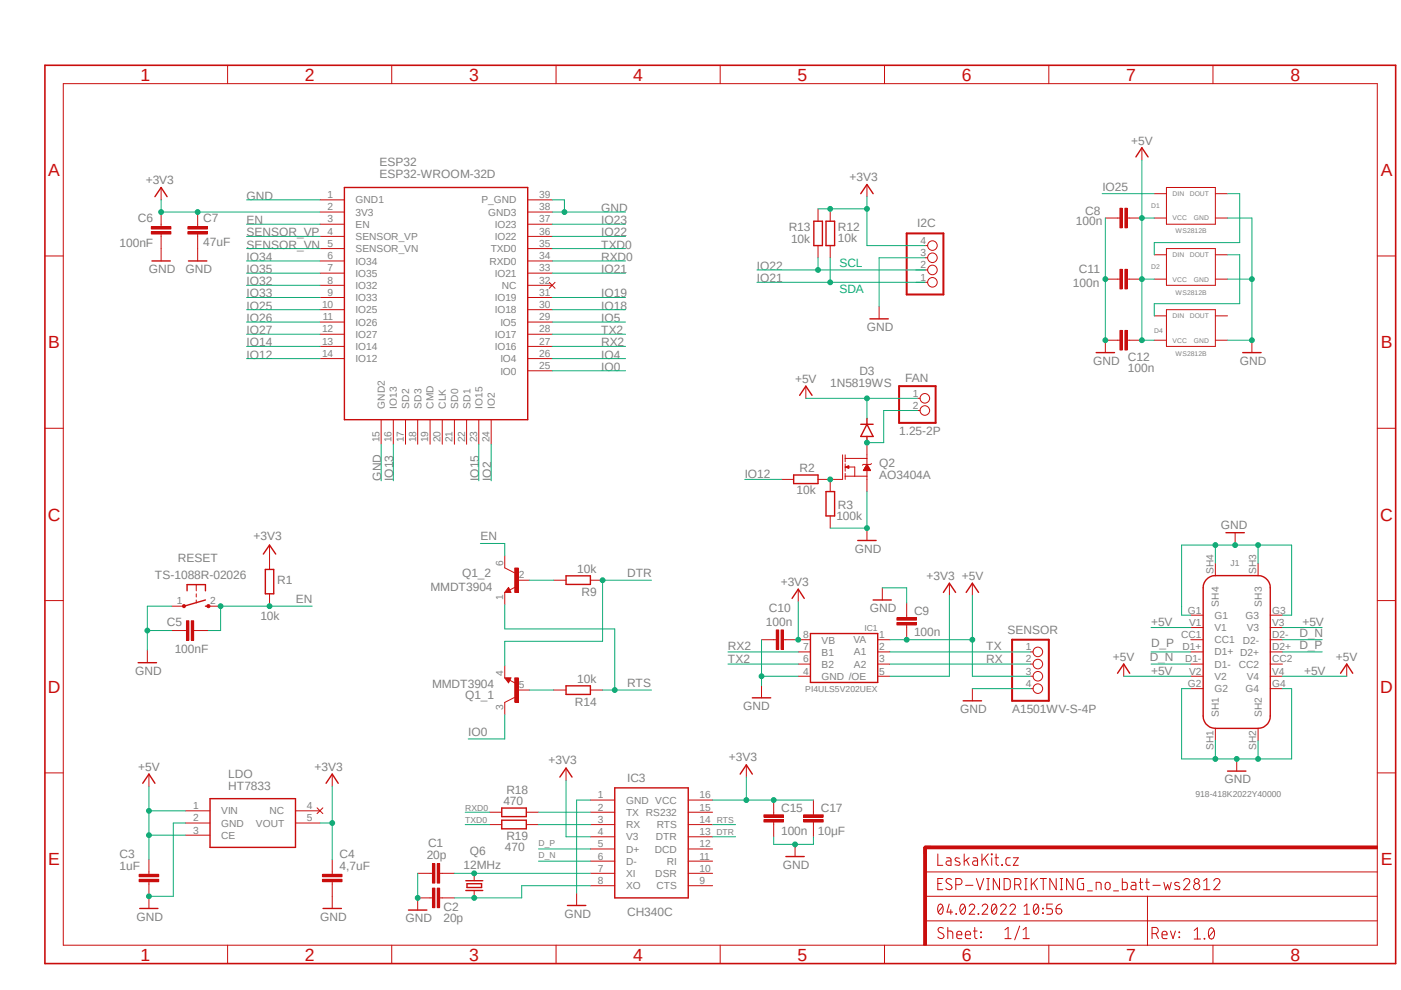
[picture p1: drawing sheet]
<svg xmlns="http://www.w3.org/2000/svg" width="297mm" height="210mm" viewBox="0 0 297 210" stroke-linecap="round" stroke-linejoin="round" font-family="sans-serif">
<path d="M9.2 13.5l287 191.2M296.2 13.5l-287 191.2" fill="none" stroke="#fff" stroke-width=".21"/>
<path d="M195.8 179.7h.6v20.7h-.6z" fill-rule="evenodd" fill="#c90d0c"/>
<path d="M195.8 179.7h.6v20.7h-.6z" fill="none" stroke="#c90d0c" stroke-width=".21"/>
<path d="M196.1 179.4h95.9v.6h-95.9z" fill-rule="evenodd" fill="#c90d0c"/>
<g fill="none" stroke="#c90d0c" stroke-width=".21">
<path d="M13.4 17.7h278.6v182.7h-278.6zM48.3 13.8v3.9M83.1 13.8v3.9M117.9 13.8v3.9M152.7 13.8v3.9M187.5 13.8v3.9M222.4 13.8v3.9M257.2 13.8v3.9M9.5 54.3h3.9M292 54.3h3.9M9.5 90.8h3.9M292 90.8h3.9"/>
<path d="M9.5 127.3h3.9M39 133.7h.5M41.1 133.7h.5M292 127.3h3.9M9.5 163.9h3.9M196.1 179.4h95.9v.6h-95.9zM292 163.9h3.9M196.1 195.2h95.9M196.1 190h95.9M196.1 184.9h95.9M198.8 181.1v2.4h1.1M198.8 187.3h.8"/>
<path d="M199.1 191.8l.5-.1a1.41 1.41 0 0 1-.2 2.1 1.35 1.35 0 0 1-.3-2zM199.9 186.3h-1.1v2.3h1.1M199.9 192.2l-1 1.2M200 196.8a.61 .61 0 0 0-.9-.1 .61 .61 0 0 0 0 .9l.8 .4a.6 .6 0 0 1 0 .9 .6 .6 0 0 1-.9-.1l-.2-.1M200.7 181.9h.5l.4 .2v1.4h-.6a.49 .49 0 0 1-.4-.7l.2-.2 .8-.1M201 197.4h.6l.3 .2 .1 1.4M201 196.6v2.4M201.2 191.7l-.4 1.7h1.2M201.6 192.9v.9M201.7 186.5a.61 .61 0 0 0-.8-.2 .61 .61 0 0 0-.2 .8 1.64 1.64 0 0 1 1.1 1v.2a.75 .75 0 0 1-1.3 0M202.6 187.6h.7a.66 .66 0 0 0 .7-.7 .66 .66 0 0 0-.7-.6h-.7v2.3M202.7 193.7l.1 .1z"/>
<path d="M202.9 198.2h1a.55 .55 0 0 0-.4-.7 .55 .55 0 0 0-.6 .5v.6l.2 .4h.8M203.4 182a.55 .55 0 0 0-.9 .2l.2 .3 .7 .3 .1 .5a.75 .75 0 0 1-1 0M203.8 191.8l.3-.1a1.28 1.28 0 0 1 0 2.1 1.31 1.31 0 0 1-.3-2zM204.4 181.1v2.4M204.6 192.2l-1 1.2M204.7 198.2h1.1a.57 .57 0 0 0-.4-.8 .57 .57 0 0 0-.7 .6v.6l.2 .4h.9M204.7 187.7h1.6M204.9 182.3l.6 1.2M205.5 192.2a.59 .59 0 0 1 .8-.5 .59 .59 0 0 1 .2 1l-1 1.1h1.2M205.5 181.9l-1.1 .8M206.3 181.9h.7l.3 .4v1.2h-.7a.47 .47 0 0 1-.4-.5 .47 .47 0 0 1 .4-.5h.7M206.4 197.4h.8"/>
<path d="M206.7 196.6v2a.38 .38 0 0 0 .5 .4M207 186.3l.8 2.3 .8-2.3M207.4 193.7l.1 .1zM207.9 197.6l.2 .1zM207.9 198.7l.2 .1zM208.2 181.1v2.4M208.2 192.2a.59 .59 0 0 1 .9-.5 .59 .59 0 0 1 .2 1l-1.1 1.1h1.2M208.7 182l.8 1.5M209.2 188.6h.6M209.2 186.3h.6M209.5 186.3v2.3M209.5 181.1l-1.3 1.4"/>
<path d="M210.2 181.1h.2v.1h-.2zM210.3 181.9v1.6M210.4 191.8l.5-.1a1.37 1.37 0 0 1-.1 2.1 1.39 1.39 0 0 1-.4-2zM210.9 181.9h.8M211.2 181.1v2.2l.5 .2M211.2 192.2l-.9 1.2M211.9 186.3v2.3l-1.3-2.3v2.3M212.1 192.2a.6 .6 0 0 1 .9-.5 .6 .6 0 0 1 .1 1l-1 1.1h1.3M212.4 183.3l.2 .2zM212.9 186.3h.6a.65 .65 0 0 1 .7 .6v1.1a.65 .65 0 0 1-.7 .6h-.6zM213.1 199h1.3M213.1 197.1l.6-.5v2.4"/>
<path d="M214.1 192.2a.59 .59 0 0 1 .9-.5 .59 .59 0 0 1 .1 1l-1 1.1h1.2M214.2 181.9h-.7l-.2 .4 .1 1 .3 .2h.5M214.8 181.9h1.1l-1.1 1.6h1.1M215.1 187.6h.7a.66 .66 0 0 0 .7-.7 .66 .66 0 0 0-.7-.6h-.7v2.3M215.9 187.6l.6 1M216.2 196.3l-1.1 3M216.9 199h1.3M216.9 197.1l.6-.5v2.4M217.1 193.8h1.2M217.1 192.2l.6-.5v2.1M217.3 188.6h.5M217.3 186.3h.5"/>
<path d="M217.5 186.3v2.3M218.6 186.3v2.3M219.2 187.2l.8 1.4M219.3 191.8l.5-.1a1.37 1.37 0 0 1-.1 2.1 1.39 1.39 0 0 1-.4-2zM220 186.3l-1.4 1.4M220.1 192.2l-.9 1.2M220.6 186.3h1.3M221.1 192.6l.1 .1zM221.1 193.5l.1 .2zM221.2 186.3v2.3M223.1 191.7h-1.1v1h.7a.61 .61 0 0 1 .4 .6 .61 .61 0 0 1-.4 .5h-.7M223.9 192.7h.7a.6 .6 0 0 1 .5 .6 .6 .6 0 0 1-.6 .5 .6 .6 0 0 1-.6-.5z"/>
<path d="M223.9 186.3v2.3l-1.3-2.3v2.3M224.8 188.6h.5M224.8 186.3h.5M224.9 191.7a1.01 1.01 0 0 0-1 1M225 186.3v2.3M227.5 186.3v2.3l-1.4-2.3v2.3M229.7 186.3h-1l-.2 .2-.1 1.6 .4 .5h.9v-1.3h-.3M230.5 188.9h1.1M232.4 188.6v-1.5h.6l.4 .1 .1 1.4M234.5 187.2a.54 .54 0 0 1 .9 .4v.5a.53 .53 0 0 1-.6 .5 .53 .53 0 0 1-.5-.5l.1-.7zM236.1 188.9h1M238 186.3v2.3h.8l.2-.3-.1-1.1-.3-.1h-.6"/>
<path d="M239.9 187.1l.9 .1v1.4h-.6a.47 .47 0 0 1-.4-.4 .47 .47 0 0 1 .4-.5h.6M241.6 187.1h.7M241.8 186.3v2l.2 .3h.3M242.9 187.1h.8M243.2 186.3v2a.38 .38 0 0 0 .5 .3M243.3 190v10.5M244.3 198h.6a.66 .66 0 0 0 .7-.7 .66 .66 0 0 0-.7-.7h-.6v2.4M244.4 187.7h1.6M245.1 198l.5 1M246.4 198.2h1a.55 .55 0 0 0-.3-.7 .55 .55 0 0 0-.7 .5v.6l.2 .4h.8M246.8 187.1l.3 1.5 .5-1 .3 1 .4-1.5M248.2 197.4l.5 1.6 .5-1.6"/>
<path d="M250 198.7l.1 .1zM250 197.6l.1 .1zM250 187.2a.62 .62 0 0 0-1 .2l.3 .3 .8 .4v.4a.8 .8 0 0 1-1 0M250.9 186.8a.64 .64 0 0 1 1-.5 .64 .64 0 0 1 .1 1l-1.1 1.3h1.4M253.2 197.3l.7-.6v2.4M253.2 199.1h1.3M255.2 188.6h1.3M255.2 186.8l.7-.5v2.3M255.3 199l.1 .1zM256.5 196.9a.46 .46 0 0 1 .8 .2 1.58 1.58 0 0 1-.3 2h-.3a1.63 1.63 0 0 1-.2-2.2zM257.3 186.8a.64 .64 0 0 1 1-.5 .64 .64 0 0 1 .1 1l-1.1 1.3h1.4M257.4 197.3l-1.1 1.3"/>
<path d="M48.3 200.4v3.9M83.1 200.4v3.9M117.9 200.4v3.9M152.7 200.4v3.9M187.5 200.4v3.9M222.4 200.4v3.9M257.2 200.4v3.9"/>
<circle cx="253.7" cy="188" r=".66"/>
<circle cx="253.7" cy="186.8" r=".53"/>
</g>
<path d="M197.4 179.7h-1.3v1.3" fill="none" stroke="#c90d0c" stroke-width=".63"/>
<path d="M9.5 13.8h286.4v190.5h-286.4z" fill="none" stroke="#c90d0c" stroke-width=".34"/>
<path d="M40.6 131.6h.5v4.2h-.5z" fill-rule="evenodd" fill="#c90d0c"/>
<path d="M40.6 131.6h.5v4.2h-.5z" fill="none" stroke="#c90d0c" stroke-width=".21"/>
<path d="M39.5 131.6h.5v4.2h-.5z" fill-rule="evenodd" fill="#c90d0c"/>
<path d="M31.2 137.9v2.6M36.4 133.7h2.6M39.5 131.6h.5v4.2h-.5zM41.6 133.7h2.6M41.6 124v1.3M41.6 125.9v.7M41.6 127.2v.6" fill="none" stroke="#c90d0c" stroke-width=".21"/>
<path d="M39.7 125.3v-1.3h3.9v1.3M43.6 128.5h.6M43.6 127.2l-4.6 1.3M29.3 140.5h3.9" fill="none" stroke="#c90d0c" stroke-width=".3"/>
<path d="M38.8 128.3h.4v.4l-.2 .2-.2-.2z" fill-rule="evenodd" fill="#c90d0c"/>
<path d="M38.8 128.3h.4v.4l-.2 .2-.2-.2z" fill="none" stroke="#c90d0c" stroke-width=".21"/>
<path d="M43.9 128.3h.5v.4l-.2 .2-.3-.2z" fill-rule="evenodd" fill="#c90d0c"/>
<g fill="none" stroke="#c90d0c" stroke-width=".21">
<path d="M36.4 128.5h2.6M43.9 128.3h.5v.4l-.2 .2-.3-.2zM44.2 128.5h2.6M39.3 171.9h5.2M39.3 174.5h5.2M39.3 177.1h5.2M62.6 171.9h5.3M62.6 174.5h5.3M67.2 171.3l1.2 1.2M68.4 171.3l-1.2 1.2M31.6 184.9v.5M31.6 186.9v.6"/>
<path d="M31.6 190v2.6"/>
</g>
<path d="M44.5 169.3h18.1v10.4h-18.1zM29.6 192.6h3.9" fill="none" stroke="#c90d0c" stroke-width=".3"/>
<path d="M29.5 186.4h4.2v.5h-4.2z" fill-rule="evenodd" fill="#c90d0c"/>
<path d="M29.5 186.4h4.2v.5h-4.2z" fill="none" stroke="#c90d0c" stroke-width=".21"/>
<path d="M29.5 185.4h4.2v.5h-4.2z" fill-rule="evenodd" fill="#c90d0c"/>
<path d="M29.5 185.4h4.2v.5h-4.2zM31.6 182.3v2.6M31.6 187.5v2.5M70.4 184.9v.5M70.4 186.9v.6" fill="none" stroke="#c90d0c" stroke-width=".21"/>
<path d="M68.4 186.4h4.1v.5h-4.1z" fill-rule="evenodd" fill="#c90d0c"/>
<path d="M68.4 186.4h4.1v.5h-4.1z" fill="none" stroke="#c90d0c" stroke-width=".21"/>
<path d="M68.4 185.4h4.1v.5h-4.1z" fill-rule="evenodd" fill="#c90d0c"/>
<g fill="none" stroke="#c90d0c" stroke-width=".21">
<path d="M183.8 39.1v2.6M173.4 44.3v2.6M173.4 52.1v2.6M176 44.3v2.6M176 52.1v2.6M186.4 65v2.6M57.1 115.6v5.1M57.1 125.9v2.6M117.4 123h2.6M125.2 123h2.6M107 143.7h1.3l-.5 1.1zM108.1 144.2l1.2 .7"/>
<path d="M109.1 147.9l-2.1 1M117.4 146.3h2.6M125.2 146.3h2.6M70.4 164.1v2.6M68.4 185.4h4.1v.5h-4.1zM70.4 182.3v2.6M70.4 187.5v5.1"/>
</g>
<path d="M172.5 46.9h1.9v5.2h-1.9zM175.1 46.9h1.8v5.2h-1.8zM182.5 41.1l1.3-2 1.3 2M184.4 67.6h3.9M55.8 117.5l1.3-1.9 1.4 1.9M56.3 120.7h1.7v5.2h-1.7zM120 122.1h5.2v1.8h-5.2zM108.1 143.8h-.8l.5 .7 .3-.5h-.4l.1 .2M120 145.4h5.2v1.8h-5.2zM69.1 166.1l1.3-2 1.3 2M68.5 192.6h3.9" fill="none" stroke="#c90d0c" stroke-width=".3"/>
<path d="M109.1 143.7h.8v5.2h-.8z" fill-rule="evenodd" fill="#c90d0c"/>
<path d="M107 120.4l2.1 1.1M107.8 124.5l.5 1.1h-1.3zM109.3 124.5l-1.2 .6M107 141.1v2.6M107 148.9v2.6M109.1 143.7h.8v5.2h-.8zM109.6 146.3h2.6" fill="none" stroke="#c90d0c" stroke-width=".21"/>
<path d="M107.8 125.1l-.1 .2h.4l-.3-.5-.5 .7h.8" fill="none" stroke="#c90d0c" stroke-width=".3"/>
<path d="M109.1 120.4h.8v5.2h-.8z" fill-rule="evenodd" fill="#c90d0c"/>
<g fill="none" stroke="#c90d0c" stroke-width=".21">
<path d="M107 117.8v2.6M257.7 119.4v2.6M261.9 112.9v2.7M266.7 119.4v2.6M107 125.6v2.6M109.1 120.4h.8v5.2h-.8zM109.6 123h2.6M252.5 130.4h2.6M252.5 133.1h2.6M252.5 135.6h2.6M252.5 138.2h2.6M269.3 130.4h2.6"/>
<path d="M269.3 133.1h2.6M269.3 135.6h2.6M269.3 138.2h2.6M252.5 140.8h2.6M252.5 143.4h2.6M252.5 146h2.6M257.7 154.4v2.6M266.7 154.4v2.6M269.3 140.8h2.6M269.3 143.4h2.6M269.3 146h2.6M103.8 172.2h2.6"/>
<path d="M103.8 174.8h2.6M111.6 172.2h2.6M111.6 174.8h2.6M125.2 169.6h5.1M125.2 172.2h5.1M125.2 174.8h5.1M125.2 177.4h5.1M145.9 169.6h5.2M145.9 172.2h5.2M145.9 174.8h5.2M145.9 177.4h5.2M164 172.2v.6"/>
<path d="M164 174.3v.5M262.2 160.9v2.6M122.3 189.4v2.6M125.2 180h5.1M125.2 182.6h5.1M125.2 185.2h5.1M125.2 187.8h5.1M145.9 180h5.2M145.9 182.6h5.2M145.9 185.2h5.2M145.9 187.8h5.2"/>
</g>
<path d="M259.9 112.9h3.9M255.6 123a2.53 2.53 0 0 1 2.1-1h9a2.56 2.56 0 0 1 2.6 2.6v27.2a2.56 2.56 0 0 1-2.6 2.6h-9a2.64 2.64 0 0 1-2.6-2.6v-27.2v-.6zM106.4 171.3h5.2v1.8h-5.2zM106.4 173.9h5.2v1.8h-5.2zM130.3 167h15.6v23.4h-15.6zM260.3 163.5h3.9M120.3 192h3.9" fill="none" stroke="#c90d0c" stroke-width=".3"/>
<path d="M162 173.8h4.1v.5h-4.1z" fill-rule="evenodd" fill="#c90d0c"/>
<path d="M162 173.8h4.1v.5h-4.1z" fill="none" stroke="#c90d0c" stroke-width=".21"/>
<path d="M162 172.8h4.1v.5h-4.1z" fill-rule="evenodd" fill="#c90d0c"/>
<path d="M162 172.8h4.1v.5h-4.1zM164 169.6v2.6M164 174.8v2.6M172.5 172.2v.6M172.5 174.3v.5" fill="none" stroke="#c90d0c" stroke-width=".21"/>
<path d="M170.4 173.8h4.1v.5h-4.1z" fill-rule="evenodd" fill="#c90d0c"/>
<path d="M170.4 173.8h4.1v.5h-4.1z" fill="none" stroke="#c90d0c" stroke-width=".21"/>
<path d="M170.4 172.8h4.1v.5h-4.1z" fill-rule="evenodd" fill="#c90d0c"/>
<g fill="none" stroke="#c90d0c" stroke-width=".21">
<path d="M170.9 81.9v2.6M194.5 84.5h.6M194.5 87h.6M169.2 138.2h2.6M169.2 135.6h2.6M169.2 124.9v2.7M186.1 138.2h2.6M186.1 135.6h2.6M192.2 130.4v.6M192.2 132.5v.6M206.2 123.7v2.5M218.5 138.2h.5"/>
<path d="M169.2 140.8h2.6M169.2 143.4h2.6M186.1 140.8h2.6M186.1 143.4h2.6M206.2 146v2.6M218.5 140.8h.5M218.5 143.4h.5M218.5 146h.5M168.6 179v2.6M170.4 172.8h4.1v.5h-4.1zM172.5 169.6v2.6M172.5 174.8v2.6"/>
<circle cx="196.1" cy="84.5" r="1.01"/>
<circle cx="196.1" cy="87" r="1.01"/>
<circle cx="220" cy="138.2" r="1.01"/>
<circle cx="220" cy="146" r="1.01"/>
<circle cx="220" cy="143.4" r="1.01"/>
<circle cx="220" cy="140.8" r="1.01"/>
</g>
<path d="M169.5 83.8l1.4-1.9 1.3 1.9M182.5 90h2.6M183.8 90l1.3 2.5h-2.6zM183.8 88.7v1.3M183.8 92.5v1.4M167.9 126.9l1.3-2 1.3 2M171.8 134.3h14.3v10.4h-14.3zM204.8 125.6l1.4-1.9 1.3 1.9M204.2 148.6h3.9M166.6 181.6h3.9" fill="none" stroke="#c90d0c" stroke-width=".3"/>
<path d="M190.6 81.9h7.8v7.8h-7.8zM214.6 135.6h7.8v13h-7.8z" fill="none" stroke="#c90d0c" stroke-width=".42"/>
<path d="M190.2 132h4.1v.5h-4.1z" fill-rule="evenodd" fill="#c90d0c"/>
<path d="M190.2 132h4.1v.5h-4.1z" fill="none" stroke="#c90d0c" stroke-width=".21"/>
<path d="M190.2 131h4.1v.5h-4.1z" fill-rule="evenodd" fill="#c90d0c"/>
<path d="M164 135.6h.6M166.1 135.6h.5M190.2 131h4.1v.5h-4.1zM192.2 127.8v2.6M192.2 133.1v2.5" fill="none" stroke="#c90d0c" stroke-width=".21"/>
<path d="M165.6 133.6h.5v4.1h-.5z" fill-rule="evenodd" fill="#c90d0c"/>
<path d="M165.6 133.6h.5v4.1h-.5z" fill="none" stroke="#c90d0c" stroke-width=".21"/>
<path d="M164.6 133.6h.5v4.1h-.5z" fill-rule="evenodd" fill="#c90d0c"/>
<g fill="none" stroke="#c90d0c" stroke-width=".21">
<path d="M34.2 39.8v2.6M34.2 47.5v.5M34.2 49.6v.5M41.9 52.7v2.6M161.5 135.6h2.5M164.6 133.6h.5v4.1h-.5zM166.6 135.6h2.6M187.1 124.6v2.6M201.3 123.7v2.5M161.5 145.3v2.7M238.2 140.8v2.6M31.6 164.1v2.6"/>
<path d="M120 162.9v2.5M158.2 162.2v2.6"/>
</g>
<path d="M32.8 41.7l1.4-1.9 1.2 1.9M40 55.3h3.9M185.1 127.2h3.9M200 125.6l1.3-1.9 1.3 1.9M159.5 148h3.9M236.9 142.7l1.3-1.9 1.3 1.9M30.3 166.1l1.3-2 1.2 2M118.7 164.8l1.3-1.9 1.3 1.9M156.9 164.1l1.3-1.9 1.3 1.9" fill="none" stroke="#c90d0c" stroke-width=".3"/>
<path d="M32.1 49.1h4.1v.5h-4.1z" fill-rule="evenodd" fill="#c90d0c"/>
<path d="M32.1 49.1h4.1v.5h-4.1z" fill="none" stroke="#c90d0c" stroke-width=".21"/>
<path d="M32.1 48h4.1v.6h-4.1z" fill-rule="evenodd" fill="#c90d0c"/>
<g fill="none" stroke="#c90d0c" stroke-width=".21">
<path d="M32.1 48h4.1v.6h-4.1zM34.2 45v2.5M34.2 50.1v5.2M41.9 47.5v.5M41.9 49.6v.5M67.9 42.4h5.1M67.9 45h5.1M67.9 47.5h5.1M67.9 50.1h5.1M67.9 52.7h5.1M67.9 55.3h5.1M67.9 57.9h5.1"/>
<path d="M111.9 42.4h5.2M111.9 45h5.2M111.9 47.5h5.2M111.9 50.1h5.2M111.9 52.7h5.2M111.9 55.3h5.2M111.9 57.9h5.2M116.5 59.9l1.2 1.2M117.7 59.9l-1.2 1.2M67.9 60.5h5.1M67.9 63.1h5.1M67.9 65.7h5.1"/>
<path d="M67.9 68.3h5.1M67.9 70.9h5.1M67.9 73.4h5.1M67.9 76h5.1M111.9 60.5h5.2M111.9 63.1h5.2M111.9 65.7h5.2M111.9 68.3h5.2M111.9 70.9h5.2M111.9 73.4h5.2M111.9 76h5.2M111.9 78.6h5.2"/>
<path d="M80.8 89v5.2M83.4 89v5.2M86 89v5.2M88.6 89v5.2M91.2 89v5.2M93.8 89v5.2M96.3 89v5.2M98.9 89v5.2M101.5 89v5.2M104.1 89v5.2"/>
</g>
<path d="M73 39.8h38.9v49.2h-38.9zM32.2 55.3h3.9" fill="none" stroke="#c90d0c" stroke-width=".3"/>
<path d="M39.8 49.1h4.2v.5h-4.2z" fill-rule="evenodd" fill="#c90d0c"/>
<path d="M39.8 49.1h4.2v.5h-4.2z" fill="none" stroke="#c90d0c" stroke-width=".21"/>
<path d="M39.8 48h4.2v.6h-4.2z" fill-rule="evenodd" fill="#c90d0c"/>
<g fill="none" stroke="#c90d0c" stroke-width=".21">
<path d="M39.8 48h4.2v.6h-4.2zM41.9 45v2.5M41.9 50.1v2.6M178.6 96.4v5.2h-5.2M179.2 96.4v1.5M179.2 98.3v1.6M179.2 97.2h4.6M179.2 99l.8-.2v.5zM179.2 99.1h.8M179.4 99h.6M179.5 99.1h.5M179.7 98.8h.3"/>
<path d="M179.8 99.2h.2M180 99h1.2v2M183.1 99.7h1.4M183.1 99.6h1.4M183.2 99.5h1.2M183.3 99.4h1.1M183.3 99.3h1M183.3 99.2h1M183.4 99.1h.8M183.5 99.1h.6M183.5 99h.6M183.6 98.8h.5"/>
<path d="M183.6 98.8h.4M183.7 98.7h.2M183.7 98.6h.2M183.8 93.9v4.6M183.8 99.8v4.4M183.8 98.5l.8 1.3h-1.6zM183.8 98.5h.1M184.8 98.3l-.2 .2h-1.6l-.2 .1M165.7 101.6h2.6M176 101.6v2.6M176 109.4v2.6M179.2 100.4v1.2"/>
<path d="M179.2 101h4.6M183.8 112v2.6M91.2 185.2h.5M93.3 185.2h.5M100.5 185.2v1.5M100.5 188.8v1.6"/>
</g>
<path d="M168.3 100.7h5.1v1.8h-5.1zM175.1 104.2h1.8v5.2h-1.8zM181.9 114.6h3.9M98.8 186.7h3.6M98.8 188.8h3.6M99 187.4h3.1v.8h-3.1z" fill="none" stroke="#c90d0c" stroke-width=".3"/>
<path d="M92.7 183.1h.5v4.1h-.5z" fill-rule="evenodd" fill="#c90d0c"/>
<path d="M92.7 183.1h.5v4.1h-.5z" fill="none" stroke="#c90d0c" stroke-width=".21"/>
<path d="M91.7 183.1h.5v4.1h-.5z" fill-rule="evenodd" fill="#c90d0c"/>
<path d="M88.6 185.2h2.6M91.2 190.4h.5M91.7 183.1h.5v4.1h-.5zM93.3 190.4h.5M93.8 185.2h2.5" fill="none" stroke="#c90d0c" stroke-width=".21"/>
<path d="M92.7 188.3h.5v4.1h-.5z" fill-rule="evenodd" fill="#c90d0c"/>
<path d="M92.7 188.3h.5v4.1h-.5z" fill="none" stroke="#c90d0c" stroke-width=".21"/>
<path d="M91.7 188.3h.5v4.1h-.5z" fill-rule="evenodd" fill="#c90d0c"/>
<g fill="none" stroke="#c90d0c" stroke-width=".21">
<path d="M242.1 31.3v2.7M247.3 39.8h10.4v7.7h-10.4zM196.1 59.9h.6M196.1 57.2h.6M196.1 54.7h.6M196.1 52.1h.6M236.9 46.2h.5M239 46.2h.5M244.7 41.1h2.6M244.7 46.2h2.6M244.7 54h2.6M244.7 59.2h2.6"/>
<path d="M247.3 52.7h10.4v7.8h-10.4zM257.7 41.1h2.6M257.7 46.2h2.6M257.7 54h2.6M257.7 59.2h2.6M244.7 67h2.6M244.7 72.1h2.6M247.3 65.7h10.4v7.7h-10.4zM257.7 67h2.6M257.7 72.1h2.6M265.4 72.1v2.7M91.2 190.4h-2.6v2.6"/>
<path d="M91.7 188.3h.5v4.1h-.5zM93.8 190.4h2.5"/>
<circle cx="197.7" cy="57.2" r="1.01"/>
<circle cx="197.7" cy="52.1" r="1.01"/>
<circle cx="197.7" cy="59.9" r="1.01"/>
<circle cx="197.7" cy="54.7" r="1.01"/>
</g>
<path d="M240.8 33.3l1.3-2 1.3 2M263.5 74.8h3.9M86.6 193h3.9" fill="none" stroke="#c90d0c" stroke-width=".3"/>
<path d="M192.2 49.5h7.8v12.9h-7.8z" fill="none" stroke="#c90d0c" stroke-width=".42"/>
<path d="M238.5 44.2h.5v4.1h-.5z" fill-rule="evenodd" fill="#c90d0c"/>
<path d="M238.5 44.2h.5v4.1h-.5z" fill="none" stroke="#c90d0c" stroke-width=".21"/>
<path d="M237.4 44.2h.6v4.1h-.6z" fill-rule="evenodd" fill="#c90d0c"/>
<path d="M234.4 46.2h2.5M236.9 59.2h.5M237.4 44.2h.6v4.1h-.6zM239 59.2h.5M239.5 46.2h2.6" fill="none" stroke="#c90d0c" stroke-width=".21"/>
<path d="M238.5 57.1h.5v4.2h-.5z" fill-rule="evenodd" fill="#c90d0c"/>
<path d="M238.5 57.1h.5v4.2h-.5z" fill="none" stroke="#c90d0c" stroke-width=".21"/>
<path d="M237.4 57.1h.6v4.2h-.6z" fill-rule="evenodd" fill="#c90d0c"/>
<path d="M234.4 59.2h2.5M237.4 57.1h.6v4.2h-.6zM239.5 59.2h2.6M236.9 72.1h.5M239 72.1h.5" fill="none" stroke="#c90d0c" stroke-width=".21"/>
<path d="M238.5 70.1h.5v4.1h-.5z" fill-rule="evenodd" fill="#c90d0c"/>
<path d="M238.5 70.1h.5v4.1h-.5z" fill="none" stroke="#c90d0c" stroke-width=".21"/>
<path d="M237.4 70.1h.6v4.1h-.6z" fill-rule="evenodd" fill="#c90d0c"/>
<path d="M236.9 72.1h-2.5v2.7M237.4 70.1h.6v4.1h-.6zM239.5 72.1h2.6M285.5 140.8v2.6" fill="none" stroke="#c90d0c" stroke-width=".21"/>
<path d="M232.4 74.8h3.9M284.2 142.7l1.3-1.9 1.3 1.9" fill="none" stroke="#c90d0c" stroke-width=".3"/>
<path d="M31.2 133.7h5.2M36.4 128.5h-5.2v9.4" fill="none" stroke="#0dab76" stroke-width=".21"/>
<circle cx="31.2" cy="133.7" r=".51" fill="#0dab76"/>
<g fill="none" stroke="#0dab76" stroke-width=".21">
<path d="M196.1 54.7h-9.7v10.3M39.3 174.5h-2.6v15.5h-5.1"/>
<circle cx="31.2" cy="133.7" r=".51"/>
</g>
<circle cx="31.6" cy="190" r=".51" fill="#0dab76"/>
<g fill="none" stroke="#0dab76" stroke-width=".21">
<path d="M252.5 146h-2v14.9M271.9 146h2v14.9"/>
<circle cx="31.6" cy="190" r=".51"/>
</g>
<circle cx="262.2" cy="160.9" r=".51" fill="#0dab76"/>
<g fill="none" stroke="#0dab76" stroke-width=".21">
<path d="M257.7 157v3.9h16.2M266.7 157v3.9"/>
<circle cx="262.2" cy="160.9" r=".51"/>
</g>
<circle cx="266.7" cy="160.9" r=".51" fill="#0dab76"/>
<g fill="none" stroke="#0dab76" stroke-width=".21">
<path d="M250.5 160.9h7.2"/>
<circle cx="266.7" cy="160.9" r=".51"/>
</g>
<circle cx="257.7" cy="160.9" r=".51" fill="#0dab76"/>
<g fill="none" stroke="#0dab76" stroke-width=".21">
<path d="M250.5 115.6v14.8h2M273.9 115.6v14.8h-2"/>
<circle cx="257.7" cy="160.9" r=".51"/>
</g>
<circle cx="261.9" cy="115.6" r=".51" fill="#0dab76"/>
<g fill="none" stroke="#0dab76" stroke-width=".21">
<path d="M261.9 115.6h12M266.7 115.6v3.8"/>
<circle cx="261.9" cy="115.6" r=".51"/>
</g>
<circle cx="266.7" cy="115.6" r=".51" fill="#0dab76"/>
<g fill="none" stroke="#0dab76" stroke-width=".21">
<path d="M250.5 115.6h11.4M257.7 115.6v3.8"/>
<circle cx="266.7" cy="115.6" r=".51"/>
</g>
<circle cx="257.7" cy="115.6" r=".51" fill="#0dab76"/>
<g fill="none" stroke="#0dab76" stroke-width=".21">
<path d="M125.2 169.6h-2.9v19.8M164 177.4v1.6h8.5v-1.6"/>
<circle cx="257.7" cy="115.6" r=".51"/>
</g>
<circle cx="168.6" cy="179" r=".51" fill="#0dab76"/>
<g fill="none" stroke="#0dab76" stroke-width=".21">
<path d="M161.5 135.6v9.7M161.5 143.4h7.7M206.2 146h12.3"/>
<circle cx="168.6" cy="179" r=".51"/>
</g>
<circle cx="161.5" cy="143.4" r=".51" fill="#0dab76"/>
<g fill="none" stroke="#0dab76" stroke-width=".21">
<path d="M52.3 42.4h15.6M117.1 42.4h2.6v2.6M117.1 45h15.5M187.1 124.6h5.1v3.2"/>
<circle cx="161.5" cy="143.4" r=".51"/>
</g>
<circle cx="119.7" cy="45" r=".51" fill="#0dab76"/>
<g fill="none" stroke="#0dab76" stroke-width=".21">
<path d="M80.8 94.2v7.7M183.8 104.2v7.8h-7.8"/>
<circle cx="119.7" cy="45" r=".51"/>
</g>
<circle cx="183.8" cy="112" r=".51" fill="#0dab76"/>
<g fill="none" stroke="#0dab76" stroke-width=".21">
<path d="M88.6 185.2v5.2"/>
<circle cx="183.8" cy="112" r=".51"/>
</g>
<circle cx="88.6" cy="190.4" r=".51" fill="#0dab76"/>
<g fill="none" stroke="#0dab76" stroke-width=".21">
<path d="M260.3 46.2h5.1v25.9h-5.1M260.3 59.2h5.1"/>
<circle cx="88.6" cy="190.4" r=".51"/>
</g>
<circle cx="265.4" cy="59.2" r=".51" fill="#0dab76"/>
<circle cx="265.4" cy="59.2" r=".51" fill="none" stroke="#0dab76" stroke-width=".21"/>
<circle cx="265.4" cy="72.1" r=".51" fill="#0dab76"/>
<g fill="none" stroke="#0dab76" stroke-width=".21">
<path d="M234.4 46.2v25.9"/>
<circle cx="265.4" cy="72.1" r=".51"/>
</g>
<circle cx="234.3" cy="59.2" r=".51" fill="#0dab76"/>
<circle cx="234.3" cy="59.2" r=".51" fill="none" stroke="#0dab76" stroke-width=".21"/>
<circle cx="234.3" cy="72.1" r=".51" fill="#0dab76"/>
<g fill="none" stroke="#0dab76" stroke-width=".21">
<path d="M173.4 44.3h10.4M183.8 41.7v10.4"/>
<circle cx="234.3" cy="72.1" r=".51"/>
</g>
<circle cx="176" cy="44.3" r=".51" fill="#0dab76"/>
<circle cx="176" cy="44.3" r=".51" fill="none" stroke="#0dab76" stroke-width=".21"/>
<circle cx="183.8" cy="44.3" r=".51" fill="#0dab76"/>
<g fill="none" stroke="#0dab76" stroke-width=".21">
<path d="M183.8 52.1h12.3M67.9 174.5h2.5M70.4 166.7v15.6"/>
<circle cx="183.8" cy="44.3" r=".51"/>
</g>
<circle cx="70.4" cy="174.5" r=".51" fill="#0dab76"/>
<g fill="none" stroke="#0dab76" stroke-width=".21">
<path d="M169.2 127.6v8"/>
<circle cx="70.4" cy="174.5" r=".51"/>
</g>
<circle cx="169.2" cy="135.6" r=".51" fill="#0dab76"/>
<g fill="none" stroke="#0dab76" stroke-width=".21">
<path d="M201.3 126.2v17.2h-12.6M120 165.4v12h5.2M151.1 169.6h21.4M158.2 164.8v4.8"/>
<circle cx="169.2" cy="135.6" r=".51"/>
</g>
<circle cx="164" cy="169.6" r=".51" fill="#0dab76"/>
<circle cx="164" cy="169.6" r=".51" fill="none" stroke="#0dab76" stroke-width=".21"/>
<circle cx="158.2" cy="169.6" r=".51" fill="#0dab76"/>
<g fill="none" stroke="#0dab76" stroke-width=".21">
<path d="M34.2 42.4v2.6h7.7"/>
<circle cx="158.2" cy="169.6" r=".51"/>
</g>
<circle cx="34.2" cy="45" r=".51" fill="#0dab76"/>
<g fill="none" stroke="#0dab76" stroke-width=".21">
<path d="M41.9 45h26"/>
<circle cx="34.2" cy="45" r=".51"/>
</g>
<circle cx="41.9" cy="45" r=".51" fill="#0dab76"/>
<g fill="none" stroke="#0dab76" stroke-width=".21">
<path d="M107 128.2v5.1h23.3v13M112.2 123h5.2M127.8 146.3h10.3"/>
<circle cx="41.9" cy="45" r=".51"/>
</g>
<circle cx="130.3" cy="146.3" r=".51" fill="#0dab76"/>
<g fill="none" stroke="#0dab76" stroke-width=".21">
<path d="M138.1 123h-10.3v13h-20.8v5.1M151.1 174.8h4.9"/>
<circle cx="130.3" cy="146.3" r=".51"/>
</g>
<circle cx="127.8" cy="123" r=".51" fill="#0dab76"/>
<g fill="none" stroke="#0dab76" stroke-width=".21">
<path d="M188.7 135.6h3.5M206.2 126.2v17.2h12.3M244 138.2h8.5M271.9 135.6h8.4M271.9 138.2h8.4M112.2 146.3h5.2M244 140.8h8.5M114.2 172.2h11M114.2 174.8h11M151.1 177.4h4.9M114.2 182.6h11M114.2 180h11"/>
<circle cx="127.8" cy="123" r=".51"/>
</g>
<circle cx="206.2" cy="135.6" r=".51" fill="#0dab76"/>
<g fill="none" stroke="#0dab76" stroke-width=".21">
<path d="M192.2 135.6h14"/>
<circle cx="206.2" cy="135.6" r=".51"/>
</g>
<circle cx="192.2" cy="135.6" r=".51" fill="#0dab76"/>
<g fill="none" stroke="#0dab76" stroke-width=".21">
<path d="M194.5 84.5h-10.7v4.2"/>
<circle cx="192.2" cy="135.6" r=".51"/>
</g>
<circle cx="183.8" cy="84.5" r=".51" fill="#0dab76"/>
<g fill="none" stroke="#0dab76" stroke-width=".21">
<path d="M170.9 84.5h12.9M238.2 143.4h14.3M31.6 171.9h7.7M31.6 166.7v10.4h7.7"/>
<circle cx="183.8" cy="84.5" r=".51"/>
</g>
<circle cx="31.6" cy="171.9" r=".51" fill="#0dab76"/>
<g fill="none" stroke="#0dab76" stroke-width=".21">
<path d="M31.6 177.1v5.2"/>
<circle cx="31.6" cy="171.9" r=".51"/>
</g>
<circle cx="31.6" cy="177.1" r=".51" fill="#0dab76"/>
<g fill="none" stroke="#0dab76" stroke-width=".21">
<path d="M242.1 59.2h2.6M244.7 46.2h-2.6v25.9h2.6M244 133.1h8.5M271.9 133.1h8.4M271.9 143.4h13.6"/>
<circle cx="31.6" cy="177.1" r=".51"/>
</g>
<circle cx="242.1" cy="59.2" r=".51" fill="#0dab76"/>
<g fill="none" stroke="#0dab76" stroke-width=".21">
<path d="M242.1 34v12.2"/>
<circle cx="242.1" cy="59.2" r=".51"/>
</g>
<circle cx="242.1" cy="46.2" r=".51" fill="#0dab76"/>
<circle cx="242.1" cy="46.2" r=".51" fill="none" stroke="#0dab76" stroke-width=".21"/>
<circle cx="242.1" cy="72.1" r=".51" fill="#0dab76"/>
<g fill="none" stroke="#0dab76" stroke-width=".21">
<path d="M52.3 50.1h15.6M52.3 52.7h15.6M52.3 55.3h15.6M52.3 57.9h15.6M117.1 50.1h15.5M117.1 47.5h15.5M173.4 54.7v2.5h-12.9M194.2 57.2h1.9M233.7 41.1h11M52.3 60.5h15.6M52.3 63.1h15.6M52.3 65.7h15.6"/>
<path d="M52.3 68.3h15.6M52.3 70.9h15.6M52.3 73.4h15.6M52.3 76h15.6M157.9 101.6h7.8M188.7 138.2h29.8"/>
<circle cx="242.1" cy="72.1" r=".51"/>
</g>
<circle cx="173.4" cy="57.2" r=".51" fill="#0dab76"/>
<g fill="none" stroke="#0dab76" stroke-width=".21">
<path d="M117.1 52.7h15.5M117.1 55.3h15.5M117.1 57.9h15.5M173.4 57.2h22.7M176 54.7v5.2h-15.5M194.2 59.9h1.9M98.6 174.8h5.2M98.6 172.2h5.2"/>
<circle cx="173.4" cy="57.2" r=".51"/>
</g>
<circle cx="176" cy="59.9" r=".51" fill="#0dab76"/>
<g fill="none" stroke="#0dab76" stroke-width=".21">
<path d="M52.3 47.5h15.6M176 59.9h20.1M117.1 63.1h15.5M117.1 65.7h15.5M117.1 68.3h15.5M117.1 70.9h15.5M117.1 73.4h15.5M117.1 76h15.5M117.1 78.6h15.5M57.1 128.5h-10.3v5.2h-2.6M154.3 138.2h14.9M107 151.5v5.2h-7.7"/>
<path d="M154.3 140.8h14.9"/>
<circle cx="176" cy="59.9" r=".51"/>
</g>
<circle cx="46.8" cy="128.5" r=".51" fill="#0dab76"/>
<g fill="none" stroke="#0dab76" stroke-width=".21">
<path d="M57.1 128.5h9.1"/>
<circle cx="46.8" cy="128.5" r=".51"/>
</g>
<circle cx="57.1" cy="128.5" r=".51" fill="#0dab76"/>
<g fill="none" stroke="#0dab76" stroke-width=".21">
<path d="M83.4 94.2v7.7M101.5 94.2v7.7M104.1 94.2v7.7M194.5 87h-7.1v6.9h-3.6M101.9 115.2h5.1v2.6"/>
<circle cx="57.1" cy="128.5" r=".51"/>
</g>
<circle cx="183.8" cy="93.9" r=".51" fill="#0dab76"/>
<circle cx="183.8" cy="93.9" r=".51" fill="none" stroke="#0dab76" stroke-width=".21"/>
<circle cx="176" cy="101.6" r=".51" fill="#0dab76"/>
<g fill="none" stroke="#0dab76" stroke-width=".21">
<path d="M188.7 140.8h29.8M96.3 185.2h28.9"/>
<circle cx="176" cy="101.6" r=".51"/>
</g>
<circle cx="100.5" cy="185.2" r=".51" fill="#0dab76"/>
<g fill="none" stroke="#0dab76" stroke-width=".21">
<path d="M125.2 187.8h-14.6v2.6h-14.3"/>
<circle cx="100.5" cy="185.2" r=".51"/>
</g>
<circle cx="100.5" cy="190.4" r=".51" fill="#0dab76"/>
<g fill="none" stroke="#0dab76" stroke-width=".21">
<path d="M260.3 41.1h2.5v10.3h-18.1v2.6M260.3 54h2.5v10.4h-18.1v2.6"/>
<circle cx="100.5" cy="190.4" r=".51"/>
</g>
<g font-size="3.7" fill="#c90d0c">
<text x="29.8" y="17.1">1</text>
<text x="64.6" y="17.1">2</text>
<text x="99.5" y="17.1">3</text>
<text x="134.3" y="17.1">4</text>
<text x="169.1" y="17.1">5</text>
<text x="203.9" y="17.1">6</text>
<text x="238.8" y="17.1">7</text>
<text x="273.6" y="17.1">8</text>
<text x="10.2" y="37.3">A</text>
<text x="292.7" y="37.3">A</text>
<text x="10.2" y="73.9">B</text>
<text x="292.7" y="73.9">B</text>
<text x="10.1" y="110.4">C</text>
<text x="292.6" y="110.4">C</text>
<text x="10.1" y="146.9">D</text>
<text x="292.6" y="146.9">D</text>
<text x="10.2" y="183.5">E</text>
<text x="292.7" y="183.5">E</text>
<text x="29.8" y="203.7">1</text>
<text x="64.6" y="203.7">2</text>
<text x="99.5" y="203.7">3</text>
<text x="134.3" y="203.7">4</text>
<text x="169.1" y="203.7">5</text>
<text x="203.9" y="203.7">6</text>
<text x="238.8" y="203.7">7</text>
<text x="273.6" y="203.7">8</text>
</g>
<g font-size="2.5" fill="#808080">
<text x="80.5" y="35.1">ESP32</text>
<text x="239.9" y="30.7">+5V</text>
<text x="30.9" y="39.1">+3V3</text>
<text x="80.5" y="37.7">ESP32-WROOM-32D</text>
<text x="180.1" y="38.4">+3V3</text>
<text x="233.7" y="40.4">IO25</text>
<text x="29.2" y="47.2">C6</text>
<text x="43.1" y="47">C7</text>
<text x="52.3" y="47.5">EN</text>
<text x="52.3" y="42.4">GND</text>
<text x="127.5" y="47.5">IO23</text>
<text x="127.5" y="45">GND</text>
<text x="228.1" y="47.8">100n</text>
<text x="230.1" y="45.6">C8</text>
<text x="25.4" y="52.3">100nF</text>
<text x="43.1" y="52.2">47uF</text>
<text x="52.3" y="50.1">SENSOR_VP</text>
<text x="52.3" y="52.7">SENSOR_VN</text>
<text x="127.5" y="50.1">IO22</text>
<text x="127.5" y="52.7">TXD0</text>
<text x="167.2" y="48.9">R13</text>
<text x="167.7" y="51.5">10k</text>
<text x="177.7" y="51.2">10k</text>
<text x="177.7" y="48.9">R12</text>
<text x="194.5" y="48.2">I2C</text>
<text x="31.6" y="57.9">GND</text>
<text x="39.3" y="57.9">GND</text>
<text x="52.3" y="55.3">IO34</text>
<text x="52.3" y="57.9">IO35</text>
<text x="127.5" y="55.3">RXD0</text>
<text x="127.5" y="57.9">IO21</text>
<text x="160.5" y="57.2">IO22</text>
<text x="160.5" y="59.9">IO21</text>
<text x="228.8" y="57.8">C11</text>
<text x="52.3" y="60.5">IO32</text>
<text x="52.3" y="63.1">IO33</text>
<text x="52.3" y="65.7">IO25</text>
<text x="127.5" y="63.1">IO19</text>
<text x="127.5" y="65.7">IO18</text>
<text x="227.5" y="60.7">100n</text>
<text x="52.3" y="68.3">IO26</text>
<text x="52.3" y="70.9">IO27</text>
<text x="127.5" y="68.3">IO5</text>
<text x="127.5" y="70.9">TX2</text>
<text x="183.8" y="70.2">GND</text>
<text x="52.3" y="73.4">IO14</text>
<text x="52.3" y="76">IO12</text>
<text x="127.5" y="73.4">RX2</text>
<text x="127.5" y="76">IO4</text>
<text x="231.8" y="77.3">GND</text>
<text x="239.1" y="76.6">C12</text>
<text x="262.8" y="77.3">GND</text>
<text x="127.5" y="78.6">IO0</text>
<text x="168.6" y="81.2">+5V</text>
<text x="176" y="82">1N5819WS</text>
<text x="182.2" y="79.4">D3</text>
<text x="191.9" y="80.9">FAN</text>
<text x="239.1" y="78.9">100n</text>
<text x="190.6" y="92.2">1.25-2P</text>
<text x="80.8" y="101.9" transform="rotate(-90 80.8 101.9)">GND</text>
<text x="83.4" y="101.9" transform="rotate(-90 83.4 101.9)">IO13</text>
<text x="101.5" y="101.9" transform="rotate(-90 101.5 101.9)">IO15</text>
<text x="104.1" y="101.9" transform="rotate(-90 104.1 101.9)">IO2</text>
<text x="157.9" y="101.3">IO12</text>
<text x="169.5" y="100.1">R2</text>
<text x="186.4" y="101.6">AO3404A</text>
<text x="186.4" y="99">Q2</text>
<text x="168.9" y="104.7">10k</text>
<text x="177.7" y="107.9">R3</text>
<text x="177.3" y="110.2">100k</text>
<text x="258.8" y="112.2">GND</text>
<text x="37.7" y="119.1">RESET</text>
<text x="53.8" y="114.6">+3V3</text>
<text x="101.9" y="114.6">EN</text>
<text x="181.2" y="117.2">GND</text>
<text x="32.8" y="122.7">TS-1088R-02026</text>
<text x="58.8" y="123.7">R1</text>
<text x="91.3" y="125.3">MMDT3904</text>
<text x="98" y="122.3">Q1_2</text>
<text x="122.4" y="121.5">10k</text>
<text x="133" y="122.3">DTR</text>
<text x="165.5" y="124.2">+3V3</text>
<text x="196.5" y="123">+3V3 +5V</text>
<text x="55.2" y="131.5">10k</text>
<text x="62.7" y="127.8">EN</text>
<text x="123.3" y="126.4">R9</text>
<text x="163" y="129.8">C10</text>
<text x="184.4" y="129.8">GND</text>
<text x="193.8" y="130.4">C9</text>
<text x="35.4" y="132.7">C5</text>
<text x="154.3" y="137.9">RX2</text>
<text x="162.4" y="132.7">100n</text>
<text x="193.8" y="134.9">100n</text>
<text x="209.1" y="137.9">TX</text>
<text x="213.6" y="134.3">SENSOR</text>
<text x="244" y="137.2">D_P</text>
<text x="244" y="132.7">+5V</text>
<text x="275.5" y="135">D_N</text>
<text x="275.5" y="137.6">D_P</text>
<text x="276.1" y="132.7">+5V</text>
<text x="28.7" y="143.1">GND</text>
<text x="37" y="138.4">100nF</text>
<text x="154.3" y="140.5">TX2</text>
<text x="209.1" y="140.5">RX</text>
<text x="236" y="140.2">+5V</text>
<text x="243.8" y="140.2">D_N</text>
<text x="244" y="143.1">+5V</text>
<text x="276.5" y="143.1">+5V</text>
<text x="283.2" y="140.2">+5V</text>
<text x="91.6" y="145.8">MMDT3904</text>
<text x="98.6" y="148.1">Q1_1</text>
<text x="121.9" y="149.6">R14</text>
<text x="122.4" y="144.8">10k</text>
<text x="133" y="145.7">RTS</text>
<text x="157.6" y="150.5">GND</text>
<text x="203.6" y="151.2">GND</text>
<text x="214.6" y="151.2">A1501WV-S-4P</text>
<text x="99.3" y="156">IO0</text>
<text x="154.5" y="161.4">+3V3</text>
<text x="29.3" y="163.5">+5V</text>
<text x="48.4" y="167.6">HT7833</text>
<text x="48.4" y="165">LDO</text>
<text x="66.7" y="163.4">+3V3</text>
<text x="116.3" y="162.1">+3V3</text>
<text x="133" y="165.7">IC3</text>
<text x="259.6" y="166.1">GND</text>
<text x="106.7" y="170.7">470</text>
<text x="107.4" y="168.4">R18</text>
<text x="165.6" y="172.2">C15</text>
<text x="174" y="172.2">C17</text>
<text x="90.8" y="179.6">C1</text>
<text x="107.4" y="178.1">R19</text>
<text x="165.6" y="177">100n</text>
<text x="173.4" y="177">10µF</text>
<text x="25.4" y="184.5">1uF</text>
<text x="25.4" y="181.9">C3</text>
<text x="72" y="184.5">4,7uF</text>
<text x="72" y="181.9">C4</text>
<text x="90.5" y="182.2">20p</text>
<text x="98.3" y="184.2">12MHz</text>
<text x="99.6" y="181.3">Q6</text>
<text x="107.1" y="180.5">470</text>
<text x="166" y="184.2">GND</text>
<text x="29" y="195.2">GND</text>
<text x="67.9" y="195.2">GND</text>
<text x="86" y="195.5">GND</text>
<text x="94" y="195.5">20p</text>
<text x="94" y="193.2">C2</text>
<text x="119.7" y="194.6">GND</text>
<text x="133" y="194.3">CH340C</text>
</g>
<g font-size="2.5" fill="#0dab76">
<text x="178" y="56.6">SCL</text>
<text x="178" y="62.1">SDA</text>
</g>
<g font-size="2.2" fill="#808080">
<text x="69.5" y="42">1</text>
<text x="114.3" y="42">39</text>
<text x="69.5" y="44.6">2</text>
<text x="69.5" y="47.2">3</text>
<text x="75.4" y="43.1">GND1</text>
<text x="75.4" y="45.7">3V3</text>
<text x="102.1" y="43.1">P_GND</text>
<text x="103.5" y="45.7">GND3</text>
<text x="114.3" y="47.2">37</text>
<text x="114.3" y="44.6">38</text>
<text x="69.5" y="49.8">4</text>
<text x="69.5" y="52.4">5</text>
<text x="75.4" y="48.3">EN</text>
<text x="75.4" y="50.9">SENSOR_VP</text>
<text x="75.4" y="53.5">SENSOR_VN</text>
<text x="104.1" y="53.5">TXD0</text>
<text x="104.9" y="50.9">IO22</text>
<text x="104.9" y="48.3">IO23</text>
<text x="114.3" y="52.4">35</text>
<text x="114.3" y="49.8">36</text>
<text x="195.2" y="51.7">4</text>
<text x="69.5" y="54.9">6</text>
<text x="69.5" y="57.5">7</text>
<text x="75.4" y="56.1">IO34</text>
<text x="75.4" y="58.7">IO35</text>
<text x="103.8" y="56.1">RXD0</text>
<text x="104.9" y="58.7">IO21</text>
<text x="114.3" y="57.5">33</text>
<text x="114.3" y="54.9">34</text>
<text x="195.2" y="59.5">1</text>
<text x="195.2" y="56.9">2</text>
<text x="195.2" y="54.3">3</text>
<text x="68.3" y="65.3">10</text>
<text x="69.5" y="60.1">8</text>
<text x="69.5" y="62.7">9</text>
<text x="75.4" y="61.3">IO32</text>
<text x="75.4" y="63.9">IO33</text>
<text x="104.9" y="63.9">IO19</text>
<text x="106.4" y="61.3">NC</text>
<text x="114.3" y="65.3">30</text>
<text x="114.3" y="62.7">31</text>
<text x="114.3" y="60.1">32</text>
<text x="68.3" y="70.5">12</text>
<text x="68.4" y="67.9">11</text>
<text x="75.4" y="66.5">IO25</text>
<text x="75.4" y="69">IO26</text>
<text x="75.4" y="71.6">IO27</text>
<text x="104.9" y="71.6">IO17</text>
<text x="104.9" y="66.5">IO18</text>
<text x="106.1" y="69">IO5</text>
<text x="114.3" y="70.5">28</text>
<text x="114.3" y="67.9">29</text>
<text x="68.3" y="73.1">13</text>
<text x="68.3" y="75.7">14</text>
<text x="75.4" y="74.2">IO14</text>
<text x="75.4" y="76.8">IO12</text>
<text x="104.9" y="74.3">IO16</text>
<text x="106.1" y="76.8">IO4</text>
<text x="114.3" y="75.7">26</text>
<text x="114.3" y="73.1">27</text>
<text x="106.1" y="79.4">IO0</text>
<text x="114.3" y="78.3">25</text>
<text x="81.6" y="86.6" transform="rotate(-90 81.6 86.6)">GND2</text>
<text x="84.2" y="86.6" transform="rotate(-90 84.2 86.6)">IO13</text>
<text x="86.7" y="86.6" transform="rotate(-90 86.7 86.6)">SD2</text>
<text x="89.4" y="86.6" transform="rotate(-90 89.4 86.6)">SD3</text>
<text x="91.9" y="86.6" transform="rotate(-90 91.9 86.6)">CMD</text>
<text x="94.5" y="86.6" transform="rotate(-90 94.5 86.6)">CLK</text>
<text x="97.1" y="86.6" transform="rotate(-90 97.1 86.6)">SD0</text>
<text x="99.7" y="86.6" transform="rotate(-90 99.7 86.6)">SD1</text>
<text x="102.3" y="86.6" transform="rotate(-90 102.3 86.6)">IO15</text>
<text x="104.9" y="86.6" transform="rotate(-90 104.9 86.6)">IO2</text>
<text x="193.5" y="84.1">1</text>
<text x="193.5" y="86.7">2</text>
<text x="80.4" y="93.8" transform="rotate(-90 80.4 93.8)">15</text>
<text x="83" y="93.8" transform="rotate(-90 83 93.8)">16</text>
<text x="85.6" y="93.8" transform="rotate(-90 85.6 93.8)">17</text>
<text x="88.2" y="93.8" transform="rotate(-90 88.2 93.8)">18</text>
<text x="90.8" y="93.8" transform="rotate(-90 90.8 93.8)">19</text>
<text x="93.4" y="93.8" transform="rotate(-90 93.4 93.8)">20</text>
<text x="96" y="93.8" transform="rotate(-90 96 93.8)">21</text>
<text x="98.6" y="93.8" transform="rotate(-90 98.6 93.8)">22</text>
<text x="101.2" y="93.8" transform="rotate(-90 101.2 93.8)">23</text>
<text x="103.8" y="93.8" transform="rotate(-90 103.8 93.8)">24</text>
<text x="106.7" y="120.1" transform="rotate(-90 106.7 120.1)">6</text>
<text x="110" y="122.6">2</text>
<text x="257.3" y="121.7" transform="rotate(-90 257.3 121.7)">SH4</text>
<text x="266.4" y="121.7" transform="rotate(-90 266.4 121.7)">SH3</text>
<text x="37.5" y="128.1">1</text>
<text x="44.6" y="128.1">2</text>
<text x="106.7" y="127.1" transform="rotate(-90 106.7 127.1)">1</text>
<text x="251.8" y="130.1">G1</text>
<text x="257.5" y="131.2">G1</text>
<text x="258.4" y="128.6" transform="rotate(-90 258.4 128.6)">SH4</text>
<text x="264.1" y="131.2">G3</text>
<text x="267.5" y="128.6" transform="rotate(-90 267.5 128.6)">SH3</text>
<text x="269.7" y="130.1">G3</text>
<text x="170.3" y="137.9">7</text>
<text x="170.3" y="135.3">8</text>
<text x="174.2" y="136.4">VB</text>
<text x="181" y="136.4">VA</text>
<text x="186.4" y="135.3">1</text>
<text x="186.4" y="137.9">2</text>
<text x="217.5" y="137.9">1</text>
<text x="250.4" y="135.3">CC1</text>
<text x="250.7" y="137.9">D1+</text>
<text x="252.1" y="132.7">V1</text>
<text x="257.5" y="133.8">V1</text>
<text x="257.5" y="136.4">CC1</text>
<text x="263.5" y="136.4">D2-</text>
<text x="264.3" y="133.8">V3</text>
<text x="269.7" y="137.9">D2+</text>
<text x="269.7" y="135.3">D2-</text>
<text x="269.7" y="132.7">V3</text>
<text x="106.7" y="143.4" transform="rotate(-90 106.7 143.4)">4</text>
<text x="170.3" y="143">4</text>
<text x="170.3" y="140.5">6</text>
<text x="174.2" y="141.6">B2</text>
<text x="174.2" y="139">B1</text>
<text x="181.1" y="139">A1</text>
<text x="181.1" y="141.6">A2</text>
<text x="186.4" y="140.5">3</text>
<text x="186.4" y="143">5</text>
<text x="217.5" y="140.5">2</text>
<text x="217.5" y="143">3</text>
<text x="251.2" y="140.5">D1-</text>
<text x="252.1" y="143">V2</text>
<text x="257.5" y="139">D1+ D2+</text>
<text x="257.5" y="141.6">D1-</text>
<text x="262.6" y="141.6">CC2</text>
<text x="269.7" y="143">V4</text>
<text x="269.7" y="140.5">CC2</text>
<text x="110" y="146">5</text>
<text x="174.2" y="144.2">GND /OE</text>
<text x="217.5" y="145.6">4</text>
<text x="251.8" y="145.6">G2</text>
<text x="257.5" y="144.2">V2</text>
<text x="257.5" y="146.8">G2</text>
<text x="264.1" y="146.8">G4</text>
<text x="264.3" y="144.2">V4</text>
<text x="269.7" y="145.6">G4</text>
<text x="106.7" y="150.5" transform="rotate(-90 106.7 150.5)">3</text>
<text x="258.4" y="152" transform="rotate(-90 258.4 152)">SH1</text>
<text x="267.5" y="152" transform="rotate(-90 267.5 152)">SH2</text>
<text x="257.3" y="159" transform="rotate(-90 257.3 159)">SH1</text>
<text x="266.4" y="159" transform="rotate(-90 266.4 159)">SH2</text>
<text x="40.9" y="171.5">1</text>
<text x="46.9" y="172.7">VIN</text>
<text x="57.1" y="172.7">NC</text>
<text x="65" y="171.5">4</text>
<text x="126.8" y="169.3">1</text>
<text x="126.8" y="171.9">2</text>
<text x="132.8" y="170.4">GND VCC</text>
<text x="132.8" y="173">TX RS232</text>
<text x="148.3" y="171.9">15</text>
<text x="148.3" y="169.3">16</text>
<text x="40.9" y="174.1">2</text>
<text x="40.9" y="176.7">3</text>
<text x="46.9" y="175.3">GND</text>
<text x="46.9" y="177.9">CE</text>
<text x="54.3" y="175.3">VOUT</text>
<text x="65" y="174.1">5</text>
<text x="126.8" y="174.5">3</text>
<text x="126.8" y="177">4</text>
<text x="126.8" y="179.6">5</text>
<text x="132.8" y="175.6">RX</text>
<text x="132.8" y="178.2">V3</text>
<text x="139.1" y="178.2">DTR</text>
<text x="139.2" y="175.6">RTS</text>
<text x="148.3" y="179.6">12</text>
<text x="148.3" y="177">13</text>
<text x="148.3" y="174.5">14</text>
<text x="126.8" y="182.2">6</text>
<text x="126.8" y="184.8">7</text>
<text x="132.8" y="180.8">D+</text>
<text x="132.8" y="183.4">D-</text>
<text x="132.8" y="186">XI</text>
<text x="138.8" y="180.8">DCD</text>
<text x="138.9" y="186">DSR</text>
<text x="141.4" y="183.4">RI</text>
<text x="148.3" y="184.8">10</text>
<text x="148.3" y="182.2">11</text>
<text x="126.8" y="187.4">8</text>
<text x="132.8" y="188.6">XO</text>
<text x="139.2" y="188.6">CTS</text>
<text x="148.3" y="187.4">9</text>
</g>
<g font-size="1.8" fill="#808080">
<text x="260.9" y="120.1">J1</text>
<text x="183.3" y="133.7">IC1</text>
<text x="170.7" y="146.6">PI4ULS5V202UEX</text>
<text x="98.6" y="171.9">RXD0</text>
<text x="253.4" y="169">918-418K2022Y40000</text>
<text x="98.6" y="174.5">TXD0</text>
<text x="114.2" y="179.4">D_P</text>
<text x="151.9" y="177.1">DTR</text>
<text x="152" y="174.5">RTS</text>
<text x="114.2" y="181.9">D_N</text>
</g>
<g font-size="1.4" fill="#808080">
<text x="248.6" y="41.6">DIN</text>
<text x="252.3" y="41.6">DOUT</text>
<text x="244" y="44">D1</text>
<text x="248.6" y="46.7">VCC</text>
<text x="253.2" y="46.7">GND</text>
<text x="249.3" y="49.5">WS2812B</text>
<text x="244" y="57">D2</text>
<text x="248.6" y="54.5">DIN</text>
<text x="248.6" y="59.7">VCC</text>
<text x="252.3" y="54.5">DOUT</text>
<text x="253.2" y="59.7">GND</text>
<text x="249.3" y="62.4">WS2812B</text>
<text x="244.7" y="70.6">D4</text>
<text x="248.6" y="67.5">DIN</text>
<text x="252.3" y="67.5">DOUT</text>
<text x="248.6" y="72.6">VCC</text>
<text x="249.3" y="75.4">WS2812B</text>
<text x="253.2" y="72.6">GND</text>
</g>
</svg>
